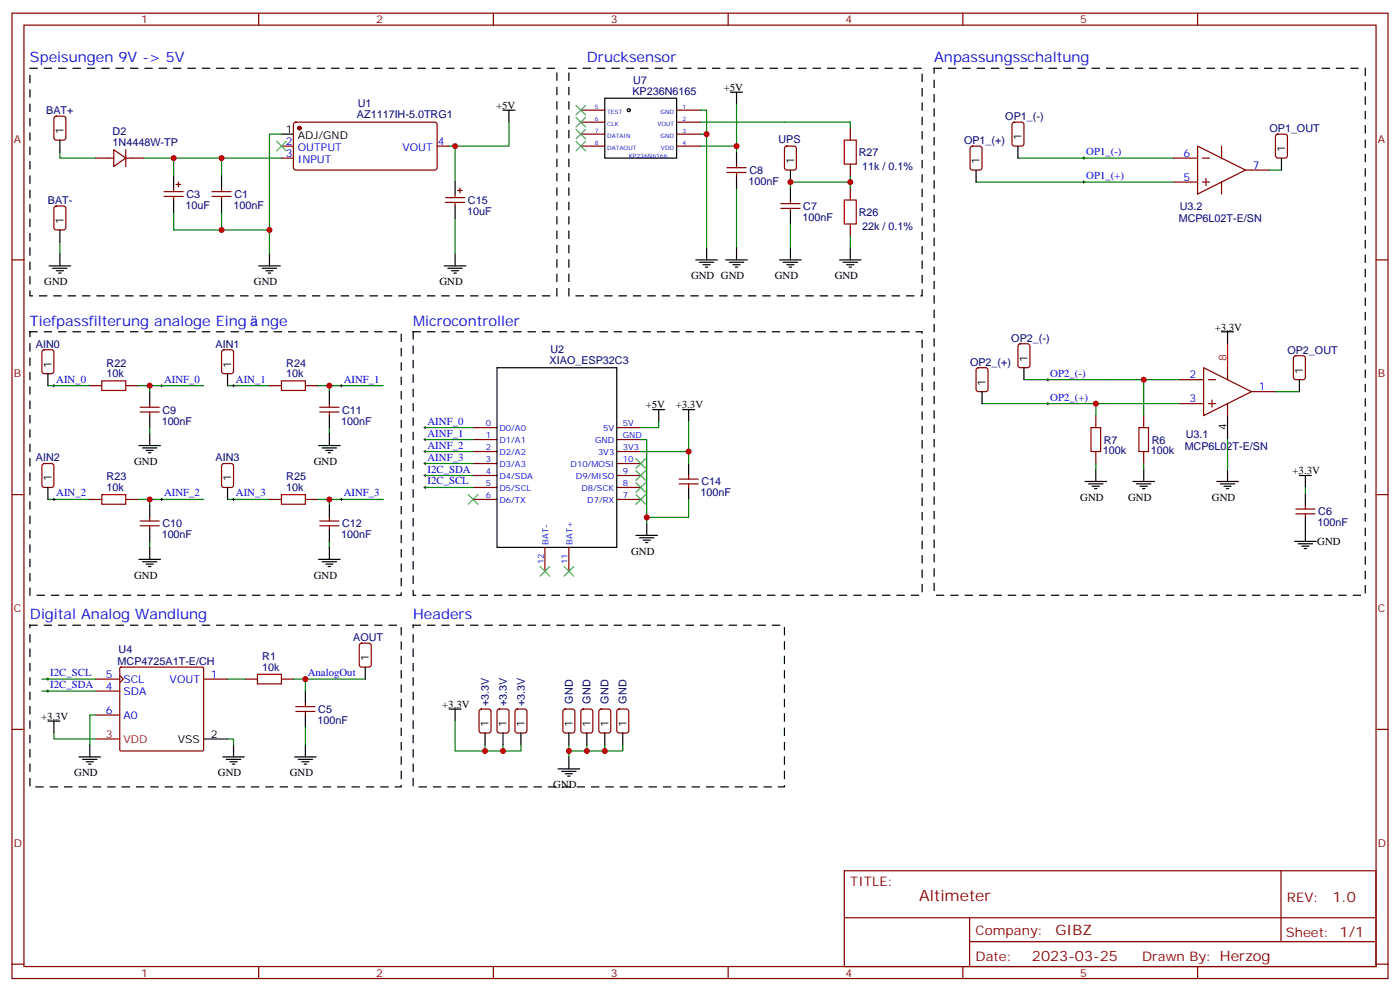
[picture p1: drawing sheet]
<svg xmlns="http://www.w3.org/2000/svg" width="412mm" height="292mm" viewBox="0 0 412 292" stroke-linecap="round" stroke-linejoin="round" font-family="sans-serif">
<g fill="none" stroke="#870000" stroke-width=".35">
<path d="M3.5 3.9h405.4v284.3h-405.4zM7.1 7.4h398.2v277.3h-398.2zM76.2 3.9v3.5M145.3 3.9v3.5M214.5 3.9v3.5M283.6 3.9v3.5M352.8 3.9v3.5M16.1 34.4l.5-.2h2.1l.6 .5 .1 5.9-.5 .6-2.3 .1-.7-.5v-5.9zM86.7 36.2l.4-.2h41.2l.5 .7-.1 13-.6 .4-41.2-.1-.5-.6v-12.7zM171.1 32.5h7.1M171.1 36h7.1M171.1 39.5h7.1"/>
<path d="M199.3 32.5h7.1M199.3 36h7.1M199.3 39.5h7.1M250.5 37.7v3.6M298.3 36.2l.5-.2h2.1l.7 .4v5.9l-.4 .7h-2.4l-.6-.4-.1-5.9zM375.9 39.7l.5-.2h2.1l.7 .4v6l-.4 .6-2.4 .1-.6-.5-.1-5.9zM28.2 46.6h5.3M33.5 44.1l3.5 2.5-3.5 2.4zM37 46.6h5.3M37 44.1v4.9M48.3 57.9h5.7M48.3 56.4h5.7"/>
<path d="M51.2 55.4v1M51.2 57.9v1M51.9 54.3h1.4M52.6 53.6v1.4M62.4 57.9h5.7M62.4 56.4h5.7M65.3 55.4v1M65.3 57.9v1M82.9 46.6h3.5M82.9 43h3.5M128.8 43h3.5M131.2 58.2h5.7"/>
<path d="M131.2 59.6h5.7M134.1 57.2v1M134.1 59.6v1.1M134.8 56.1h1.4M135.5 55.4v1.4M171.1 43h7.1M199.3 43h7.1M214.1 50.8h5.7M214.1 49.4h5.7M217 48.3v1.1M217 50.8v1.1M230 60h5.7"/>
<path d="M231.3 43.2l.5-.2h2.1l.6 .5 .1 5.9-.5 .6-2.3 .1-.7-.5v-5.9zM232.8 58.9v1.1M250.5 48.3v3.6M250.5 55.4v3.5M286 43.2l.5-.2h2.1l.6 .5 .1 5.9-.5 .6-2.3 .1-.7-.5v-5.9zM345.7 53.6h7.1M345.7 46.6h7.1M352.8 43l14.1 7.1-14.1 7.1zM354.2 53.6h2.1M354.2 46.6h2.1M355.2 52.6v2.1M359.8 43v3.6"/>
<path d="M359.8 53.6v3.6M366.9 50.1h7M3.5 76.6h3.6M16.1 60.9l.5-.2h2.1l.6 .4 .1 5.9-.5 .7h-2.3l-.7-.4v-5.9zM230 61.4h5.7M232.8 61.4v1M250.5 66v3.5M405.3 76.6h3.6M12.6 103.2l.5-.2h2.1l.6 .4 .1 6-.5 .6-2.3 .1-.7-.5-.1-5.9zM26.5 113.6h3.5M37 113.6h3.6M41.3 119.9h5.6"/>
<path d="M44.1 118.9v1M65.5 103.2l.5-.2h2.1l.6 .4 .1 6-.5 .6-2.3 .1-.7-.5v-5.9zM79.4 113.6h3.5M90 113.6h3.5M94.2 119.9h5.6M97 118.9v1M287.7 108.5l.5-.2h2.1l.7 .4v6l-.4 .6-2.4 .1-.6-.5-.1-5.9zM300.1 101.5l.5-.3h2.1l.6 .5 .1 5.9-.5 .6-2.3 .1-.7-.5v-5.8zM347.5 111.8h7M347.5 118.9h7M354.5 108.3l14.2 7.1-14.2 7zM356 111.8h2.1"/>
<path d="M356 118.9h2.1M357 117.8v2.1M361.6 108.3v3.5M361.6 118.9v3.5M368.7 115.4h7M381.2 105l.5-.2h2.1l.7 .4v5.9l-.4 .7h-2.4l-.6-.4-.1-5.9zM12.6 136.7l.5-.2h2.1l.6 .5 .1 5.9-.5 .6-2.3 .1-.7-.5-.1-5.9zM41.3 121.4h5.6M44.1 121.4v1M65.5 136.7l.5-.2h2.1l.6 .5 .1 5.9-.5 .6-2.3 .1-.7-.5v-5.9zM94.2 121.4h5.6M97 121.4v1"/>
<path d="M139.3 125.9h7.1M139.3 129.5h7.1M139.3 133h7.1M139.3 136.5h7.1M181.7 125.9h7M181.7 129.5h7M181.7 133h7M181.7 136.5h7M322.8 122.4v3.5M322.8 133v3.5M336.9 122.4v3.5M336.9 133v3.5"/>
<path d="M3.5 145.7h3.6M26.5 147.1h3.5M37 147.1h3.6M41.3 154.9h5.6M41.3 153.5h5.6M44.1 152.4v1.1M44.1 154.9v1M79.4 147.1h3.5M90 147.1h3.5M94.2 154.9h5.6M94.2 153.5h5.6M97 152.4v1.1"/>
<path d="M97 154.9v1M139.3 140.1h7.1M139.3 143.6h7.1M139.3 147.1h7.1M181.7 140.1h7M181.7 143.6h7M181.7 147.1h7M200 142.5h5.7M200 141.1h5.7M202.8 140.1v1M202.8 142.5v1.1M381.7 151.3h5.6"/>
<path d="M381.7 149.9h5.6M384.5 148.9v1M384.5 151.3v1.1M405.3 145.7h3.6M160.5 161.2v7.1M167.6 161.2v7.1M35.3 199l1 1-1 1.1M35.3 196.7l.3-.2h24.2l.2 .4-.1 24.1-.3 .2-24.1-.1-.2-.3zM106.1 189.6l.4-.2h2.2l.6 .5 .1 5.9-.5 .6-2.4 .1-.6-.5-.1-5.9zM3.5 214.8h3.6M28.2 200h7.1M28.2 210.6h7.1"/>
<path d="M28.2 203.6h7.1M60 200h7M72.3 200h3.5M82.9 200h3.5M87.1 209.6h5.7M87.1 208.1h5.7M90 207.1v1M90 209.6v1M141.3 209.1l.5-.3h2.1l.7 .5v5.9l-.4 .6-2.4 .1-.6-.5-.1-5.8zM146.6 209.1l.5-.3h2.1l.7 .5v5.9l-.4 .6-2.4 .1-.6-.5-.1-5.8zM151.9 209.1l.5-.3h2.1l.7 .5v5.9l-.4 .6-2.4 .1-.7-.5v-5.8zM166 209.1l.5-.3h2.1l.7 .5v5.9l-.4 .6-2.4 .1-.6-.5-.1-5.8z"/>
<path d="M171.3 209.1l.5-.3h2.1l.7 .5v5.9l-.4 .6-2.4 .1-.6-.5-.1-5.8zM176.6 209.1l.5-.3h2.1l.7 .5v5.9l-.4 .6-2.4 .1-.7-.5v-5.8zM181.9 209.1l.5-.3h2.1l.7 .5v5.9l-.5 .6-2.3 .1-.7-.5v-5.8zM405.3 214.8h3.6M248.7 256.5h156.6v28.2h-156.6zM377.3 256.5v20.9M248.7 270.3h156.5M285.6 277.4h119.6M285.6 270.3v14.1M3.5 284h3.6M76.2 284.7v3.5M145.3 284.7v3.5"/>
<path d="M214.5 284.7v3.5M283.6 284.7v3.5M352.8 284.7v3.5M405.3 284h3.6"/>
</g>
<g fill="none" stroke="#000" stroke-width=".35">
<path d="M82.9 39.5h3.5M148.2 32.5h3.5M149.9 32.5v3.5M178.2 28.9h21.1v17.7h-21.1zM215.2 27.2h3.5M217 27.2v3.5M17.6 41.3v3.5M51.2 51.9v3.5M51.2 58.9v3.5M65.3 51.9v3.5M65.3 58.9v3.5M134.1 53.6v3.6"/>
<path d="M217 44.8v3.5M217 51.9v3.5M232.8 50.1v3.5M232.8 55.4v3.5M287.5 50.1v3.5M299.9 43v3.6M377.5 46.6v3.5M14.5 78.3h6.3M15.5 79h4.3M16.6 79.7h2.1M17.6 67.7v3.6M17.6 74.8v3.5"/>
<path d="M76.2 78.3h6.3M77.3 79h4.2M78.3 79.7h2.1M79.4 74.8v3.5M130.9 78.3h6.3M131.9 79h4.3M133 79.7h2.1M134.1 60.7v3.5M134.1 74.8v3.5M205 76.6h6.3M206 77.3h4.3M207.1 78h2.1"/>
<path d="M207.8 78.7h.7M208.1 73v3.6M213.8 76.6h6.3M214.8 77.3h4.3M215.9 78h2.1M216.6 78.7h.7M217 73v3.6M229.7 76.6h6.3M230.7 77.3h4.2M231.8 78h2.1M232.5 78.7h.7M232.8 62.4v3.6"/>
<path d="M232.8 73v3.6M247.3 76.6h6.3M248.4 77.3h4.2M249.4 78h2.1M250.1 78.7h.7M250.5 73v3.6M17.3 80.4h.7M79 80.4h.7M133.7 80.4h.7M359.8 97.7h3.6M361.6 97.7v3.5M14.1 110.1v3.5"/>
<path d="M44.1 115.4v3.5M67 110.1v3.5M97 115.4v3.5M146.4 108.3h35.3v52.9h-35.3zM289.3 115.4v3.5M301.6 108.3v3.5M382.8 111.8v3.6M40.9 131.2h6.4M42 131.9h4.2M43 132.6h2.2M43.7 133.4h.7M44.1 122.4v3.5"/>
<path d="M44.1 127.7v3.5M93.8 131.2h6.4M94.9 131.9h4.2M96 132.6h2.1M96.7 133.4h.7M97 122.4v3.5M97 127.7v3.5M192.3 120.7h3.5M194 120.7v3.5M201.1 120.7h3.5M202.8 120.7v3.5M202.8 136.5v3.6"/>
<path d="M322.8 138.3v3.5M336.9 138.3v3.5M361.6 122.4v7.1M361.6 138.3v3.5M14.1 143.6v3.5M44.1 148.9v3.5M44.1 155.9v3.6M67 143.6v3.5M97 148.9v3.5M97 155.9v3.6M187.3 157.7h6.4M188.4 158.4h4.2"/>
<path d="M189.4 159.1h2.2M190.1 159.8h.8M190.5 154.2v3.5M202.8 143.6v3.5M319.6 141.8h6.4M320.7 142.5h4.2M321.7 143.2h2.1M322.4 143.9h.7M333.7 141.8h6.4M334.8 142.5h4.2M335.8 143.2h2.2M336.5 143.9h.8"/>
<path d="M358.4 141.8h6.4M359.5 142.5h4.2M360.5 143.2h2.2M361.2 143.9h.7M381.4 159.5h6.3M382.8 140.1h3.5M384.5 140.1v3.5M384.5 145.3v3.6M384.5 152.4v7.1M40.9 164.7h6.4M42 165.5h4.2M43 166.2h2.2"/>
<path d="M43.7 166.9h.7M44.1 161.2v3.5M93.8 164.7h6.4M94.9 165.5h4.2M96 166.2h2.1M96.7 166.9h.7M97 161.2v3.5M382.4 160.2h4.2M383.5 160.9h2.1M384.2 161.6h.7M107.6 196.5v3.5M14.1 212.4h3.5"/>
<path d="M15.9 212.4v3.5M26.5 219.4v3.6M60 217.7h7M68.8 219.4v3.6M90 203.6v3.5M90 210.6v3.5M90 219.4v3.6M132.3 208.8h3.5M134.1 208.8v3.6M142.9 215.9v3.5M148.2 215.9v3.5M153.5 215.9v3.5"/>
<path d="M167.6 215.9v3.5M172.9 215.9v3.5M178.2 215.9v3.5M183.4 215.9v3.5M23.3 223h6.3M24.3 223.7h4.3M25.4 224.4h2.1M26.1 225.1h.7M65.6 223h6.4M66.7 223.7h4.2M67.7 224.4h2.1M68.4 225.1h.7"/>
<path d="M86.8 223h6.3M87.8 223.7h4.3M88.9 224.4h2.1M89.6 225.1h.7M164.4 226.5h6.3M165.5 227.2h4.2M166.5 227.9h2.1M167.2 228.6h.7M167.6 223v3.5"/>
<circle cx="185.2" cy="32.5" r=".44"/>
</g>
<path d="M361.6 101.2v7.1M28.2 217.7h7.1" fill="none" stroke="#f00" stroke-width=".35"/>
<circle cx="88.2" cy="37.7" r=".53" fill="#870000" stroke="#870000" stroke-width=".35"/>
<path d="M8.8 20.1h155.2v67h-155.2zM167.6 20.1h104v67h-104zM275.2 20.1h127v155.2h-127zM8.8 97.7h109.4v77.6h-109.4zM121.7 97.7h149.9v77.6h-149.9zM8.8 184.2h109.4v47.6h-109.4zM121.7 184.2h109.4v47.6h-109.4z" fill="none" stroke="#000" stroke-width=".35" stroke-dasharray="2.1 2.1"/>
<g fill="none" stroke="#008700" stroke-width=".35">
<path d="M82.9 39.5h-3.5v35.3M149.9 36v7h-17.6M206.4 39.5h1.7v33.5M206.4 32.5h1.7v7M206.4 36h44.1v1.7M217 30.7v12.3h-10.6M17.6 44.8v1.8h10.6M42.3 46.6h40.6M51.2 46.6v5.3M65.3 46.6v5.3M134.1 43v10.6M217 43v1.8"/>
<path d="M217 55.4v17.6M250.5 53.6h-17.7v1.8M250.5 51.9v3.5M287.5 53.6h58.2M299.9 46.6h45.8M373.9 50.1h3.6M17.6 71.3v3.5M51.2 62.4v5.3h14.1M65.3 62.4v5.3h14.1M134.1 64.2v10.6M232.8 66v7M250.5 69.5v3.5"/>
<path d="M14.1 113.6h12.4M40.6 113.6h19.4M44.1 113.6v1.8M67 113.6h12.4M93.5 113.6h19.4M97 113.6v1.8M289.3 118.9h58.2M301.6 111.8h45.9M322.8 118.9v3.5M336.9 111.8v10.6M375.7 115.4h7.1M44.1 125.9v1.8"/>
<path d="M97 125.9v1.8M125.2 125.9h14.1M125.2 129.5h14.1M125.2 133h14.1M125.2 136.5h14.1M188.7 129.5h1.8v24.7M194 124.2v1.7h-5.3M202.8 124.2v8.8h-14.1M202.8 133v3.5M322.8 136.5v1.8M336.9 136.5v1.8M361.6 129.5v8.8"/>
<path d="M14.1 147.1h12.4M40.6 147.1h19.4M44.1 147.1v1.8M44.1 159.5v1.7M67 147.1h12.4M93.5 147.1h19.4M97 147.1v1.8M97 159.5v1.7M125.2 140.1h14.1M125.2 143.6h14.1M202.8 147.1v5.3h-12.3M384.5 143.6v1.7"/>
<path d="M12.3 200h15.9M12.3 203.6h15.9M15.9 215.9v1.8h12.3M28.2 210.6h-1.7v8.8M67 217.7h1.8v1.7M67 200h5.3M86.4 200h3.6v3.6M90 200h17.6M90 214.1v5.3M134.1 212.4v8.8h8.8v-1.8M148.2 219.4v1.8M153.5 219.4v1.8h-10.6"/>
<path d="M167.6 219.4v3.6M172.9 219.4v1.8M178.2 219.4v1.8M183.4 219.4v1.8h-15.8"/>
</g>
<g fill="none" stroke="#3c3" stroke-width=".35">
<path d="M169.7 31l2.8 2.9M169.7 34.6l2.8 2.8M169.7 38.1l2.8 2.8M172.5 31l-2.8 2.9M172.5 34.6l-2.8 2.8M172.5 38.1l-2.8 2.8M81.5 41.6l2.8 2.9M84.3 41.6l-2.8 2.9M169.7 41.6l2.8 2.9M172.5 41.6l-2.8 2.9M187.3 138.6l2.8 2.9M187.3 135.1l2.8 2.8"/>
<path d="M190.1 138.6l-2.8 2.9M190.1 135.1l-2.8 2.8M137.9 145.7l2.9 2.8M140.8 145.7l-2.9 2.8M187.3 145.7l2.8 2.8M187.3 142.2l2.8 2.8M190.1 145.7l-2.8 2.8M190.1 142.2l-2.8 2.8M159.1 166.9l2.8 2.8M161.9 166.9l-2.8 2.8M166.2 166.9l2.8 2.8M169 166.9l-2.8 2.8"/>
</g>
<g fill="none" stroke="#000" stroke-width=".29">
<path d="M318.9 53.6h.7M318.9 46.6h.7M319.3 46.2v.7M319.3 53.3v.7M15.5 113.6h.7M15.9 113.2v.7M47.3 113.6h.7M47.6 113.2v.7M68.4 113.6h.7M68.8 113.2v.7M100.2 113.6h.7M100.5 113.2v.7"/>
<path d="M308.3 111.8h.7M308.3 118.9h.7M308.7 111.5v.7M308.7 118.5v.7M124.9 125.9h.7M124.9 129.5h.7M124.9 133h.7M124.9 136.5h.7M125.2 125.6v.7M125.2 129.1v.7M125.2 132.6v.8M125.2 136.2v.7"/>
<path d="M125.2 139.7v.7M15.5 147.1h.7M15.9 146.8v.7M47.3 147.1h.7M47.6 146.8v.7M68.4 147.1h.7M68.8 146.8v.7M100.2 147.1h.7M100.5 146.8v.7M124.9 140.1h.7M124.9 143.6h.7M125.2 143.2v.7"/>
<path d="M14.1 199.7v.7M90 199.7v.7M13.8 203.6h.7M13.8 200h.7M14.1 203.2v.7M89.6 200h.7"/>
</g>
<path d="M248.7 58.9h3.5v7.1h-3.5zM248.7 41.3h3.5v7h-3.5zM30 112.2h7v2.8h-7zM82.9 112.2h7.1v2.8h-7.1zM321.4 125.9h2.8v7.1h-2.8zM335.5 125.9h2.8v7.1h-2.8zM30 145.7h7v2.8h-7zM82.9 145.7h7.1v2.8h-7.1zM75.8 198.6h7.1v2.8h-7.1z" fill="none" stroke="#a10000" stroke-width=".35"/>
<g fill="#c00">
<circle cx="79.4" cy="67.7" r=".88"/>
<circle cx="65.3" cy="46.6" r=".88"/>
<circle cx="134.1" cy="43" r=".88"/>
<circle cx="51.2" cy="46.6" r=".88"/>
<circle cx="65.3" cy="67.7" r=".88"/>
<circle cx="90" cy="200" r=".88"/>
<circle cx="208.1" cy="39.5" r=".88"/>
<circle cx="217" cy="43" r=".88"/>
<circle cx="44.1" cy="113.6" r=".88"/>
<circle cx="44.1" cy="147.1" r=".88"/>
<circle cx="97" cy="113.6" r=".88"/>
<circle cx="97" cy="147.1" r=".88"/>
<circle cx="190.5" cy="152.4" r=".88"/>
<circle cx="250.5" cy="53.6" r=".88"/>
<circle cx="232.8" cy="53.6" r=".88"/>
<circle cx="336.9" cy="111.8" r=".88"/>
<circle cx="322.8" cy="118.9" r=".88"/>
<circle cx="167.6" cy="221.2" r=".88"/>
<circle cx="172.9" cy="221.2" r=".88"/>
<circle cx="178.2" cy="221.2" r=".88"/>
<circle cx="142.9" cy="221.2" r=".88"/>
<circle cx="148.2" cy="221.2" r=".88"/>
<circle cx="202.8" cy="133" r=".88"/>
</g>
<text font-size="4.6" fill="#800" x="270.8" y="265.5">Altimeter</text>
<g font-size="4.2" fill="#00f">
<text x="8.8" y="18.3">Speisungen 9V -&gt; 5V</text>
<text x="172.9" y="18.3">Drucksensor</text>
<text x="275.2" y="18.3">Anpassungsschaltung</text>
<text x="8.8" y="96">Tiefpassfilterung analoge Eing</text>
<text x="76.9" y="96">nge</text>
<text x="121.7" y="96">Microcontroller</text>
<text x="8.8" y="182.4">Digital Analog Wandlung</text>
<text x="121.7" y="182.4">Headers</text>
</g>
<g font-size="4.2" fill="#800">
<text x="392.5" y="265.7">1.0</text>
<text x="310.9" y="275.3">GIBZ</text>
<text x="304" y="283.1">2023-03-25</text>
</g>
<g font-size="3.9" fill="#800">
<text x="250.5" y="261.1">TITLE:</text>
<text x="379.1" y="265.7">REV:</text>
<text x="287.4" y="275.3">Company:</text>
<text x="378.7" y="275.9">Sheet: 1/1</text>
<text x="287.4" y="282.9">Date:</text>
<text x="336.4" y="283">Drawn By: Herzog</text>
</g>
<g font-size="3.2" fill="#800">
<text x="41.6" y="6.9">1</text>
<text x="110.8" y="6.9">2</text>
<text x="179.9" y="6.9">3</text>
<text x="249.1" y="6.9">4</text>
<text x="318.2" y="6.9">5</text>
<text x="4.1" y="42">A</text>
<text x="405.9" y="42">A</text>
<text x="4.1" y="111.1">B</text>
<text x="405.9" y="111.1">B</text>
<text x="4.1" y="180.3">C</text>
<text x="405.9" y="180.3">C</text>
<text x="4.1" y="249.4">D</text>
<text x="405.9" y="249.4">D</text>
<text x="41.6" y="287.7">1</text>
<text x="110.8" y="287.7">2</text>
<text x="179.9" y="287.7">3</text>
<text x="249.1" y="287.7">4</text>
<text x="318.2" y="287.7">5</text>
</g>
<g font-size="3.2" fill="#000080">
<text x="186.3" y="27.9">KP236N6165</text>
<text x="186.5" y="24.6">U7</text>
<text x="13.6" y="33.6">BAT+</text>
<text x="105.1" y="34.7">AZ1117IH-5.0TRG1</text>
<text x="105.4" y="31.5">U1</text>
<text x="296.1" y="35.4">OP1_(-)</text>
<text x="33.2" y="39.8">D2</text>
<text x="229.3" y="42">UPS</text>
<text x="373.9" y="38.9">OP1_OUT</text>
<text x="33.2" y="43">1N4448W-TP</text>
<text x="252.9" y="45.9">R27</text>
<text x="284" y="42.4">OP1_(+)</text>
<text x="220.7" y="51.3">C8</text>
<text x="254" y="50.1">11k / 0.1%</text>
<text x="54.9" y="58.3">C3</text>
<text x="69" y="58.3">C1</text>
<text x="220.5" y="54.5">100nF</text>
<text x="14.1" y="60.1">BAT-</text>
<text x="54.7" y="61.6">10uF</text>
<text x="68.8" y="61.6">100nF</text>
<text x="137.6" y="63.3">10uF</text>
<text x="137.8" y="60.1">C15</text>
<text x="236.4" y="65.1">100nF</text>
<text x="236.6" y="61.8">C7</text>
<text x="252.9" y="63.5">R26</text>
<text x="347.2" y="65.4">MCP6L02T-E/SN</text>
<text x="347.5" y="61.8">U3.2</text>
<text x="254" y="67.7">22k / 0.1%</text>
<text x="297.9" y="100.6">OP2_(-)</text>
<text x="10.6" y="102.4">AIN0</text>
<text x="63.5" y="102.4">AIN1</text>
<text x="161.9" y="107.2">XIAO_ESP32C3</text>
<text x="162.2" y="104">U2</text>
<text x="285.7" y="107.7">OP2_(+)</text>
<text x="379.2" y="104.2">OP2_OUT</text>
<text x="31.4" y="111.1">10k</text>
<text x="31.4" y="108">R22</text>
<text x="84.3" y="111.1">10k</text>
<text x="84.3" y="108">R24</text>
<text x="47.6" y="125.1">100nF</text>
<text x="47.9" y="121.8">C9</text>
<text x="100.5" y="125.1">100nF</text>
<text x="100.8" y="121.8">C11</text>
<text x="325.1" y="130.6">R7</text>
<text x="339.3" y="130.6">R6</text>
<text x="349.3" y="128.9">U3.1</text>
<text x="10.6" y="135.9">AIN2</text>
<text x="63.5" y="135.9">AIN3</text>
<text x="324.9" y="133.8">100k</text>
<text x="339" y="133.8">100k</text>
<text x="349" y="132.4">MCP6L02T-E/SN</text>
<text x="31.4" y="141.5">R23</text>
<text x="84.3" y="141.5">R25</text>
<text x="206.6" y="143">C14</text>
<text x="31.4" y="144.6">10k</text>
<text x="84.3" y="144.6">10k</text>
<text x="206.4" y="146.2">100nF</text>
<text x="47.9" y="155.3">C10</text>
<text x="100.8" y="155.3">C12</text>
<text x="388.1" y="155">100nF</text>
<text x="388.3" y="151.8">C6</text>
<text x="47.6" y="158.6">100nF</text>
<text x="100.5" y="158.6">100nF</text>
<text x="104.1" y="188.8">AOUT</text>
<text x="34.7" y="195.9">MCP4725A1T-E/CH</text>
<text x="34.9" y="192.4">U4</text>
<text x="77.3" y="197.6">10k</text>
<text x="77.3" y="194.4">R1</text>
<text x="144" y="207.9" transform="rotate(-90 144 207.9)">+3.3V</text>
<text x="149.3" y="207.9" transform="rotate(-90 149.3 207.9)">+3.3V</text>
<text x="154.6" y="207.9" transform="rotate(-90 154.6 207.9)">+3.3V</text>
<text x="168.7" y="207.2" transform="rotate(-90 168.7 207.2)">GND</text>
<text x="174" y="207.2" transform="rotate(-90 174 207.2)">GND</text>
<text x="179.3" y="207.2" transform="rotate(-90 179.3 207.2)">GND</text>
<text x="184.6" y="207.2" transform="rotate(-90 184.6 207.2)">GND</text>
<text x="93.5" y="213.3">100nF</text>
<text x="93.7" y="210">C5</text>
</g>
<g font-size="3.2">
<text x="213.2" y="26.8">+5V</text>
<text x="146.1" y="32.1">+5V</text>
<text x="18.7" y="39.5" transform="rotate(-90 18.7 39.5)">1</text>
<text x="84.2" y="39.2">1</text>
<text x="87.7" y="40.9">ADJ/GND</text>
<text x="300.9" y="41.3" transform="rotate(-90 300.9 41.3)">1</text>
<text x="378.5" y="44.8" transform="rotate(-90 378.5 44.8)">1</text>
<text x="233.9" y="48.3" transform="rotate(-90 233.9 48.3)">1</text>
<text x="288.6" y="48.3" transform="rotate(-90 288.6 48.3)">1</text>
<text x="18.7" y="66" transform="rotate(-90 18.7 66)">1</text>
<text x="13.1" y="84">GND</text>
<text x="74.8" y="84">GND</text>
<text x="129.5" y="84">GND</text>
<text x="203.6" y="82.2">GND GND</text>
<text x="228.2" y="82.2">GND</text>
<text x="245.9" y="82.2">GND</text>
<text x="357.8" y="97.3">+3.3V</text>
<text x="302.7" y="106.5" transform="rotate(-90 302.7 106.5)">1</text>
<text x="15.2" y="108.3" transform="rotate(-90 15.2 108.3)">1</text>
<text x="68.1" y="108.3" transform="rotate(-90 68.1 108.3)">1</text>
<text x="290.3" y="113.6" transform="rotate(-90 290.3 113.6)">1</text>
<text x="383.8" y="110.1" transform="rotate(-90 383.8 110.1)">1</text>
<text x="190.2" y="120.3">+5V</text>
<text x="199.1" y="120.3">+3.3V</text>
<text x="361.2" y="126.5" transform="rotate(-90 361.2 126.5)">4</text>
<text x="39.5" y="136.9">GND</text>
<text x="92.4" y="136.9">GND</text>
<text x="15.2" y="141.8" transform="rotate(-90 15.2 141.8)">1</text>
<text x="68.1" y="141.8" transform="rotate(-90 68.1 141.8)">1</text>
<text x="380.7" y="139.7">+3.3V</text>
<text x="318.2" y="147.5">GND</text>
<text x="332.3" y="147.5">GND</text>
<text x="357" y="147.5">GND</text>
<text x="388" y="160.6">GND</text>
<text x="185.9" y="163.3">GND</text>
<text x="39.5" y="170.4">GND</text>
<text x="92.4" y="170.4">GND</text>
<text x="108.7" y="194.7" transform="rotate(-90 108.7 194.7)">1</text>
<text x="130.3" y="208.5">+3.3V</text>
<text x="12.1" y="212">+3.3V</text>
<text x="143.9" y="214.1" transform="rotate(-90 143.9 214.1)">1</text>
<text x="149.2" y="214.1" transform="rotate(-90 149.2 214.1)">1</text>
<text x="154.5" y="214.1" transform="rotate(-90 154.5 214.1)">1</text>
<text x="168.6" y="214.1" transform="rotate(-90 168.6 214.1)">1</text>
<text x="173.9" y="214.1" transform="rotate(-90 173.9 214.1)">1</text>
<text x="179.2" y="214.1" transform="rotate(-90 179.2 214.1)">1</text>
<text x="184.5" y="214.1" transform="rotate(-90 184.5 214.1)">1</text>
<text x="52.4" y="218.7">VSS</text>
<text x="62.1" y="217.3">2</text>
<text x="21.9" y="228.6">GND</text>
<text x="64.2" y="228.6">GND</text>
<text x="85.4" y="228.6">GND</text>
<text x="163" y="232.1">GND</text>
</g>
<g font-size="3.2" fill="#00f">
<text x="84.2" y="46.2">3</text>
<text x="84.2" y="42.7">2</text>
<text x="87.7" y="48">INPUT</text>
<text x="87.7" y="44.5">OUTPUT</text>
<text x="118.5" y="44.5">VOUT</text>
<text x="128.9" y="42.7">4</text>
<text x="320" y="45.7">OP1_(-)</text>
<text x="348.6" y="46.2">6</text>
<text x="320" y="52.7">OP1_(+)</text>
<text x="348.6" y="53.3">5</text>
<text x="369" y="49.7">7</text>
<text x="16.6" y="112.7">AIN_0</text>
<text x="48.3" y="112.7">AINF_0</text>
<text x="69.5" y="112.7">AIN_1</text>
<text x="101.2" y="112.7">AINF_1</text>
<text x="309.4" y="110.9">OP2_(-)</text>
<text x="350.4" y="111.5">2</text>
<text x="309.4" y="118">OP2_(+)</text>
<text x="350.4" y="118.5">3</text>
<text x="370.8" y="115">1</text>
<text x="125.9" y="125.1">AINF_0</text>
<text x="125.9" y="128.6">AINF_1</text>
<text x="125.9" y="132.1">AINF_2</text>
<text x="125.9" y="135.6">AINF_3</text>
<text x="125.9" y="139.2">I2C_SDA</text>
<text x="125.9" y="142.7">I2C_SCL</text>
<text x="16.6" y="146.2">AIN_2</text>
<text x="48.3" y="146.2">AINF_2</text>
<text x="69.5" y="146.2">AIN_3</text>
<text x="101.2" y="146.2">AINF_3</text>
<text x="14.8" y="202.7">I2C_SDA</text>
<text x="14.8" y="199.1">I2C_SCL</text>
<text x="31.1" y="203.2">4</text>
<text x="31.1" y="199.7">5</text>
<text x="36.3" y="201.1">SCL</text>
<text x="50" y="201.1">VOUT</text>
<text x="62.1" y="199.7">1</text>
<text x="90.7" y="199.1">AnalogOut</text>
<text x="36.3" y="204.6">SDA</text>
<text x="31.1" y="210.3">6</text>
<text x="36.3" y="211.7">A0</text>
</g>
<g font-size="3.2" fill="#f00">
<text x="361.2" y="106.2" transform="rotate(-90 361.2 106.2)">8</text>
<text x="31.1" y="217.3">3</text>
<text x="36.3" y="218.7">VDD</text>
</g>
<g font-size="2.5" fill="#00f">
<text x="143.1" y="125.6">0</text>
<text x="183.4" y="125.6">5V</text>
<text x="143.1" y="129.1">1</text>
<text x="147.1" y="127">D0/A0</text>
<text x="147.1" y="130.5">D1/A1</text>
<text x="175.3" y="130.5">GND</text>
<text x="177.7" y="127">5V</text>
<text x="183.4" y="129.1">GND</text>
<text x="143.1" y="132.6">2</text>
<text x="143.1" y="136.2">3</text>
<text x="147.1" y="134.1">D2/A2</text>
<text x="147.1" y="137.6">D3/A3</text>
<text x="168.1" y="137.6">D10/MOSI</text>
<text x="176.2" y="134.1">3V3</text>
<text x="183.4" y="132.6">3V3</text>
<text x="183.4" y="136.2">10</text>
<text x="143.1" y="139.7">4</text>
<text x="143.1" y="143.2">5</text>
<text x="147.1" y="141.1">D4/SDA</text>
<text x="169.6" y="141.1">D9/MISO</text>
<text x="183.4" y="139.7">9</text>
<text x="183.4" y="143.2">8</text>
<text x="143.1" y="146.8">6</text>
<text x="147.1" y="144.6">D5/SCL</text>
<text x="147.1" y="148.2">D6/TX</text>
<text x="171.3" y="144.6">D8/SCK</text>
<text x="173" y="148.2">D7/RX</text>
<text x="183.4" y="146.8">7</text>
<text x="161.6" y="160.5" transform="rotate(-90 161.6 160.5)">BAT-</text>
<text x="168.6" y="160.5" transform="rotate(-90 168.6 160.5)">BAT+</text>
<text x="160.2" y="166.1" transform="rotate(-90 160.2 166.1)">12</text>
<text x="167.2" y="166.1" transform="rotate(-90 167.2 166.1)">11</text>
</g>
<g font-size="1.8" fill="#00f">
<text x="175.3" y="32.1">5</text>
<text x="175.3" y="35.6">6</text>
<text x="178.9" y="33.5">TEST</text>
<text x="194.6" y="33.5">GND</text>
<text x="201.1" y="32.1">1</text>
<text x="201.1" y="35.6">2</text>
<text x="175.3" y="39.2">7</text>
<text x="178.9" y="37">CLK</text>
<text x="178.9" y="40.6">DATAIN</text>
<text x="193.6" y="37">VOUT</text>
<text x="194.6" y="40.6">GND</text>
<text x="201.1" y="39.2">3</text>
<text x="175.3" y="42.7">8</text>
<text x="178.9" y="44.1">DATAOUT</text>
<text x="185.2" y="46.6">KP236N6166</text>
<text x="194.7" y="44.1">VDD</text>
<text x="201.1" y="42.7">4</text>
</g>
</svg>
